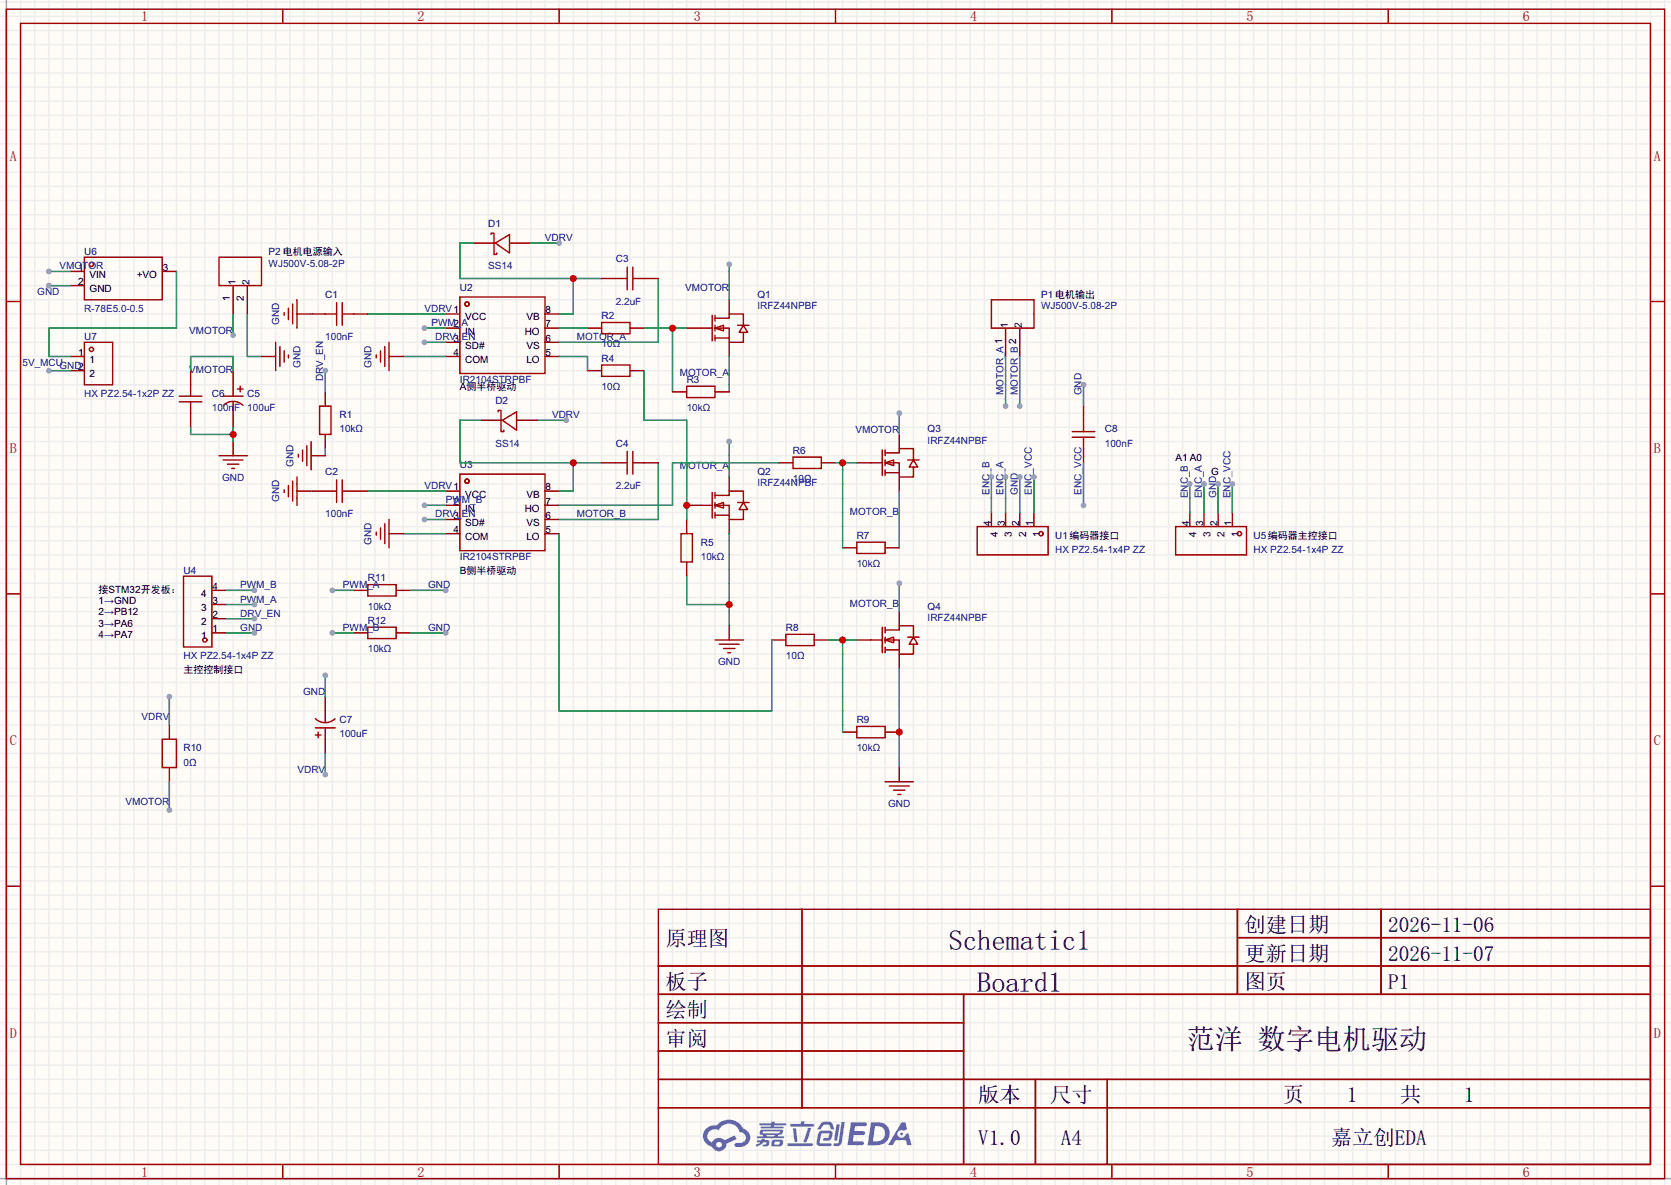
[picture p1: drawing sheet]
<svg xmlns="http://www.w3.org/2000/svg" width="299mm" height="212mm" viewBox="0 0 299 212" stroke-linecap="round" stroke-linejoin="round" font-family="sans-serif">
<path d="M0 0h299.5v212.3h-299.5z" fill="#fffcf7"/>
<g fill="none" stroke="#ededed" stroke-width=".25">
<path d="M0 .4h299.5M0 2.9h299.5M0 5.5h299.5M0 8h299.5M0 10.5h299.5M0 13.1h299.5M0 15.6h299.5M0 18.2h299.5M1.1 0v212.3M3.7 0v212.3M6.2 0v212.3M8.8 0v212.3"/>
<path d="M11.3 0v212.3M13.8 0v212.3M16.4 0v212.3M18.9 0v212.3M21.5 0v212.3M24 0v212.3M26.5 0v212.3M29.1 0v212.3M31.6 0v212.3M34.2 0v212.3M36.7 0v212.3M39.2 0v212.3"/>
<path d="M41.8 0v212.3M44.3 0v212.3M46.9 0v212.3M49.4 0v212.3M51.9 0v212.3M54.5 0v212.3M57 0v212.3M59.6 0v212.3M62.1 0v212.3M64.6 0v212.3M67.2 0v212.3M69.7 0v212.3"/>
<path d="M72.3 0v212.3M74.8 0v212.3M77.3 0v212.3M79.9 0v212.3M82.4 0v212.3M85 0v212.3M87.5 0v212.3M90 0v212.3M92.6 0v212.3M95.1 0v212.3M97.7 0v212.3M100.2 0v212.3"/>
<path d="M102.7 0v212.3M105.3 0v212.3M107.8 0v212.3M110.4 0v212.3M112.9 0v212.3M115.4 0v212.3M118 0v212.3M120.5 0v212.3M123.1 0v212.3M125.6 0v212.3M128.1 0v212.3M130.7 0v212.3"/>
<path d="M133.2 0v212.3M135.8 0v212.3M138.3 0v212.3M140.8 0v212.3M143.4 0v212.3M145.9 0v212.3M148.5 0v212.3M151 0v212.3M153.5 0v212.3M156.1 0v212.3M158.6 0v212.3M161.2 0v212.3"/>
<path d="M163.7 0v212.3M166.2 0v212.3M168.8 0v212.3M171.3 0v212.3M173.9 0v212.3M176.4 0v212.3M178.9 0v212.3M181.5 0v212.3M184 0v212.3M186.6 0v212.3M189.1 0v212.3M191.6 0v212.3"/>
<path d="M194.2 0v212.3M196.7 0v212.3M199.3 0v212.3M201.8 0v212.3M204.3 0v212.3M206.9 0v212.3M209.4 0v212.3M212 0v212.3M214.5 0v212.3M217 0v212.3M219.6 0v212.3M222.1 0v212.3"/>
<path d="M224.7 0v212.3M227.2 0v212.3M229.7 0v212.3M232.3 0v212.3M234.8 0v212.3M237.4 0v212.3M239.9 0v212.3M242.4 0v212.3M245 0v212.3M247.5 0v212.3M250.1 0v212.3M252.6 0v212.3"/>
<path d="M255.1 0v212.3M257.7 0v212.3M260.2 0v212.3M262.8 0v212.3M265.3 0v212.3M267.8 0v212.3M270.4 0v212.3M272.9 0v212.3M275.5 0v212.3M278 0v212.3M280.5 0v212.3M283.1 0v212.3"/>
<path d="M285.6 0v212.3M288.2 0v212.3M290.7 0v212.3M293.2 0v212.3M295.8 0v212.3M298.3 0v212.3M0 20.7h299.5M0 23.2h299.5M0 25.8h299.5M0 28.3h299.5M0 30.9h299.5M0 33.4h299.5"/>
<path d="M0 35.9h299.5M0 38.5h299.5M0 41h299.5M0 43.6h299.5M0 46.1h299.5M0 48.6h299.5M0 51.2h299.5M0 53.7h299.5M0 56.3h299.5M0 58.8h299.5M0 61.3h299.5M0 63.9h299.5"/>
<path d="M0 66.4h299.5M0 69h299.5M0 71.5h299.5M0 74h299.5M0 76.6h299.5M0 79.1h299.5M0 81.7h299.5M0 84.2h299.5M0 86.7h299.5M0 89.3h299.5M0 91.8h299.5M0 94.4h299.5"/>
<path d="M0 96.9h299.5M0 99.4h299.5M0 102h299.5M0 104.5h299.5M0 107.1h299.5M0 109.6h299.5M0 112.1h299.5M0 114.7h299.5M0 117.2h299.5M0 119.8h299.5M0 122.3h299.5M0 124.8h299.5"/>
<path d="M0 127.4h299.5M0 129.9h299.5M0 132.5h299.5M0 135h299.5M0 137.5h299.5M0 140.1h299.5M0 142.6h299.5M0 145.2h299.5M0 147.7h299.5M0 150.2h299.5M0 152.8h299.5M0 155.3h299.5"/>
<path d="M0 157.9h299.5M0 160.4h299.5M0 162.9h299.5M0 165.5h299.5M0 168h299.5M0 170.6h299.5M0 173.1h299.5M0 175.6h299.5M0 178.2h299.5M0 180.7h299.5M0 183.3h299.5M0 185.8h299.5"/>
<path d="M0 188.3h299.5M0 190.9h299.5M0 193.4h299.5M0 196h299.5M0 198.5h299.5M0 201h299.5M0 203.6h299.5M0 206.1h299.5M0 208.7h299.5M0 211.2h299.5"/>
</g>
<path d="M1.1 0v212.3M0 211.2h299.5" fill="none" stroke="#999" stroke-width=".25"/>
<g fill="none" stroke="#a10000" stroke-width=".25">
<path d="M1.1 1.6h297.2v209.6h-297.2zM3.7 4.2h292.1v204.5h-292.1zM50.7 1.6v2.6M100.2 1.6v2.6M149.7 1.6v2.6M199.3 1.6v2.6M248.8 1.6v2.6M1.1 54h2.6M295.8 54h2.5M1.1 106.4h2.6M295.8 106.4h2.5M1.1 158.8h2.6"/>
<path d="M295.8 158.8h2.5M118 162.9h177.8v45.8h-177.8zM118 173.1h177.8M118 178.2h177.8M143.7 162.9v35.6M172.7 178.2v30.5M221.8 162.9v15.3M221.8 168h74M247.5 162.9v15.3M118 183.3h54.7M118 193.4h177.8M118 188.3h54.7"/>
<path d="M118 198.5h177.8M185.6 193.4v15.3M198.4 193.4v15.3M50.7 208.7v2.5M100.2 208.7v2.5M149.7 208.7v2.5M199.3 208.7v2.5M248.8 208.7v2.5"/>
</g>
<g fill="#5487ff">
<path d="M152.5 201.1h1.6a1.34 1.34 0 0 1 1.2 .1 .37 .37 0 0 1-.3 .6h-1.7l-.2 .9h1.6a.37 .37 0 0 1 .4 .4 .37 .37 0 0 1-.4 .3h-1.7l-.2 1.1h.8a1.26 1.26 0 0 1 1.2 .2 .36 .36 0 0 1-.3 .5h-2.6z"/>
<path d="M161.5 201.1h.8l.3 1.2-.6 .3a.72 .72 0 0 0-1.1 .2 .72 .72 0 0 0 .3 1.1 .72 .72 0 0 0 1-.4l.1-.2 .5-.3 .6 2.2h-.8l-.3-.9h-1.8l-.5 .9h-.9z"/>
<path d="M149.9 201.5h.6l-.4 2.7a.31 .31 0 0 1-.3 .2 .31 .31 0 0 1-.3-.2z"/>
<path d="M150.8 201h.6l-.5 3.7a.97 .97 0 0 1-1.5 .5l.1-.3 .6-.1 .2-.1z"/>
<path d="M147.1 201.3l.5-.3h1.3l.3 .5 .3 .8-.1 .1h-.5l-.3-.8-.8-.1-.2 .1-.6 .8h-.5v-.2z"/>
<path d="M146.8 202.9l.4-.3h1.5a.69 .69 0 0 1 .5 .4 .69 .69 0 0 1-.1 .7 .74 .74 0 0 1-.8 .7h-.6a.27 .27 0 0 1-.2-.3 .27 .27 0 0 1 .3-.2h.6l.2-.8-1.4 .1-.3 1.6h1.9a.28 .28 0 0 1 .2 .3 .28 .28 0 0 1-.3 .3h-1.9l-.4-.3-.1-.4z"/>
<path d="M141.1 204.8h4.3a.28 .28 0 0 1 .3 .3 .28 .28 0 0 1-.3 .3h-4.2l-.1-.1z"/>
<path d="M144.8 202.1h.6l-.8 2.5a.3 .3 0 0 1-.4 .1 .3 .3 0 0 1-.2-.2z"/>
<path d="M142.1 202.2h.6l.2 2.2-.2 .3-.4-.2z"/>
<path d="M141.7 201.4h1.8l.2-.5h.5l-.1 .5h1.5a.27 .27 0 0 1 .3 .3 .27 .27 0 0 1-.3 .2h-3.8l-.2-.1z"/>
<path d="M135.7 204.3h.8v-.2h.6l-.1 .2h.8a.7 .7 0 0 1-.5 1.1h-.6v-.3l.6-.1v-.3h-.4a2.13 2.13 0 0 1-1.3 .8l-.2-.4 .8-.4h-.6z"/>
<path d="M136.1 201.2h2.1l.1-.2h.6l-.1 .2h1.9l.2 .3-.2 .2h-1.9l-.1 .2h1.6l.2 .2-.2 .1h-3.9l-.1-.3h1.8v-.2h-1.9l-.1-.2z"/>
<path d="M156.1 201.1l-.6 4.1h1.4a2.14 2.14 0 0 0 2.6-2.1 2.14 2.14 0 0 0-2.7-2zM156.8 201.8a1.37 1.37 0 0 1 1.8 1.2 1.37 1.37 0 0 1-1.5 1.5h-.7z"/>
<path d="M136.3 202.6a.47 .47 0 0 0-.2 .6 .47 .47 0 0 0 .6 .2l.1 .2h-1.1l-.1 .3 4.7 .1 .2-.2-.1-.2h-1l.1-.2a.6 .6 0 0 0 .7-.2 .6 .6 0 0 0 0-.8h-3.5zM136.8 202.8l2.8-.1 .1 .1-.1 .3h-2.8zM137.4 203.4h1.4l-.1 .2h-1.2z"/>
<path d="M138.4 204.4a.9 .9 0 0 0-.1 1 2.48 2.48 0 0 0 1.9-.1 .84 .84 0 0 0 0-1l-1.4-.1zM138.9 204.6h.7h.1v.3l-.2 .2h-.7z"/>
<path d="M126.6 202.2a1.91 1.91 0 0 0-.5 2 1.91 1.91 0 0 0 1.5 1.3 1.35 1.35 0 0 0 1.5 .8 1.35 1.35 0 0 0 1.1-1.3l1.9-.9-.4-.6-1.8 .8a1.41 1.41 0 0 0-2.3 .4 1.25 1.25 0 0 1-.6-1.8 1.25 1.25 0 0 1 1.8-.3 1.97 1.97 0 0 1 2-1.2 1.97 1.97 0 0 1 1.8 1.5 .96 .96 0 0 1 1 .9 .96 .96 0 0 1-.9 1h-.6a.39 .39 0 0 0-.5 .3 .39 .39 0 0 0 .4 .5 1.87 1.87 0 0 0 1.9-.6 1.87 1.87 0 0 0 .4-2l-.7-.6-.4-.2a2.86 2.86 0 0 0-4.8-.6h-.3a2.27 2.27 0 0 0-1.5 .6zM128.4 205.1a.5 .5 0 0 1 1 0 .5 .5 0 0 1-1 0z"/>
<circle cx="161.6" cy="203.2" r=".27"/>
</g>
<g fill="none" stroke="#a10000" stroke-width=".25">
<path d="M39.2 46.1h7.7v5.1h-7.7zM177.7 53.7h7.6v5.1h-7.6zM175.1 94.4h12.7v5h-12.7zM210.7 94.4h12.7v5h-12.7zM32.9 103.2h5.1v12.7h-5.1z"/>
<circle cx="186.6" cy="95.6" r=".38"/>
<circle cx="222.1" cy="95.6" r=".38"/>
<circle cx="36.7" cy="114.7" r=".38"/>
</g>
<g fill="none" stroke="#870000" stroke-width=".25">
<path d="M41.8 51.2v5.1M44.3 51.2v5.1M180.2 58.8v5.1M182.8 58.8v5.1M177.7 91.8v2.6M180.2 91.8v2.6M182.8 91.8v2.6M185.3 91.8v2.6M213.2 91.8v2.6M215.8 91.8v2.6M218.3 91.8v2.6M220.9 91.8v2.6"/>
<path d="M38 113.4h2.5M38 110.9h2.5M38 108.3h2.5M38 105.8h2.5"/>
</g>
<path d="M185.3 85.5v6.3" fill="none" stroke="#008700" stroke-width=".25"/>
<circle cx="185.3" cy="85.5" r=".51" fill="#999"/>
<path d="M182.8 85.5v6.3" fill="none" stroke="#008700" stroke-width=".25"/>
<circle cx="182.8" cy="85.5" r=".51" fill="#999"/>
<path d="M180.2 85.5v6.3" fill="none" stroke="#008700" stroke-width=".25"/>
<circle cx="180.2" cy="85.5" r=".51" fill="#999"/>
<path d="M177.7 85.5v6.3" fill="none" stroke="#008700" stroke-width=".25"/>
<circle cx="177.7" cy="85.5" r=".51" fill="#999"/>
<path d="M180.2 63.9v8.9" fill="none" stroke="#008700" stroke-width=".25"/>
<circle cx="180.2" cy="72.8" r=".51" fill="#999"/>
<path d="M182.8 63.9v8.9" fill="none" stroke="#008700" stroke-width=".25"/>
<circle cx="182.8" cy="72.8" r=".51" fill="#999"/>
<g fill="none" stroke="#a10000" stroke-width=".25">
<path d="M50.9 56v.5M51.7 55.2v2.1M52.5 54.5v3.5M53.2 53.7v5.1M58.3 56.3h2M60.3 54.2v4.1M61.3 56.3h2.1M61.3 54.2v4.1M82.4 53.2h15.3v13.7h-15.3zM32.1 72h4.1M32.1 71h4.1M34.2 69v2"/>
<path d="M34.2 72v2M67.4 63.6v.5M68.2 62.9v2M69 62.1v3.6M69.7 61.3v5.1M192.2 78.4h4M192.2 77.3h4M194.2 75.3v2M194.2 78.4v2M50.9 87.8v.5M51.7 87v2M52.5 86.2v3.6"/>
<path d="M53.2 85.5v5M58.3 88h2M60.3 86v4M61.3 86v4M61.3 88h2.1M67.4 95.4v.5M68.2 94.6v2M69 93.8v3.6M69.7 93.1v5.1M82.4 85h15.3v13.7h-15.3z"/>
<circle cx="83.7" cy="54.5" r=".38"/>
<circle cx="83.7" cy="86.2" r=".38"/>
</g>
<g fill="none" stroke="#870000" stroke-width=".25">
<path d="M53.2 56.3h5.1M63.4 56.3h2.5M79.9 56.3h2.5M79.9 58.8h2.5M97.7 56.3h2.5M97.7 58.8h2.5M34.2 66.4v2.6M34.2 74v2.6M69.7 63.9h2.6M79.9 61.3h2.5M79.9 63.9h2.5M97.7 61.3h2.5"/>
<path d="M97.7 63.9h2.5M194.2 72.8v2.5M53.2 88h5.1M63.4 88h2.5M69.7 95.6h2.6M79.9 88h2.5M79.9 90.5h2.5M79.9 93.1h2.5M79.9 95.6h2.5M97.7 88h2.5M97.7 90.5h2.5M97.7 93.1h2.5"/>
<path d="M97.7 95.6h2.5M194.2 80.4v2.5"/>
</g>
<path d="M55.8 56.3h.1M65.9 56.3h14M76.1 58.8h3.8M118 49.9v11.4h-17.8M72.3 63.9h7.6M55.8 88h.1M65.9 88h14M72.3 95.6h7.6M118 82.9v10.2h-17.8" fill="none" stroke="#008700" stroke-width=".25"/>
<circle cx="76.1" cy="58.8" r=".51" fill="#999"/>
<path d="M76.1 90.5h3.8" fill="none" stroke="#008700" stroke-width=".25"/>
<circle cx="76.1" cy="90.5" r=".51" fill="#999"/>
<path d="M76.1 61.3h3.8" fill="none" stroke="#008700" stroke-width=".25"/>
<circle cx="76.1" cy="61.3" r=".51" fill="#999"/>
<path d="M76.1 93.1h3.8" fill="none" stroke="#008700" stroke-width=".25"/>
<circle cx="76.1" cy="93.1" r=".51" fill="#999"/>
<path d="M58.3 70.2v2.6M58.3 77.8v2.6M123.1 93.1v2.5M151 98.2h2.5M158.6 98.2h2.6M63.4 105.8h2.5M63.4 113.4h2.5M71 105.8h2.5M71 113.4h2.5M123.1 100.7v2.5M151 131.2h2.5M158.6 131.2h2.6" fill="none" stroke="#870000" stroke-width=".25"/>
<path d="M57.3 72.8h2v5h-2zM122 95.6h2.1v5.1h-2.1zM153.5 97.2h5.1v2h-5.1zM65.9 104.8h5.1v2h-5.1zM65.9 112.4h5.1v2h-5.1zM153.5 130.2h5.1v2h-5.1z" fill="none" stroke="#a10000" stroke-width=".25"/>
<path d="M58.3 66.4v3.8" fill="none" stroke="#008700" stroke-width=".25"/>
<circle cx="58.3" cy="66.4" r=".51" fill="#999"/>
<path d="M95.1 43.6h5.1M58.3 80.4v1.3" fill="none" stroke="#008700" stroke-width=".25"/>
<path d="M85 43.6h3.8M91.3 43.6h3.8M86.2 75.3h3.8M92.6 75.3h3.8M55.8 81.7h2.5" fill="none" stroke="#870000" stroke-width=".25"/>
<path d="M88 42v-.2h.5v3.8h.5v-.3M88.8 43.6l2.5-1.6v3.3zM55 79.9v3.5M55.8 79.1v5.1M89.3 73.8v-.3h.5v3.8h.5v-.2M90 75.3l2.6-1.5v3.3zM53.5 81.4v.5M54.2 80.6v2.1" fill="none" stroke="#a10000" stroke-width=".25"/>
<circle cx="100.2" cy="43.6" r=".51" fill="#999"/>
<path d="M85 43.6h-2.6v6.3h25.4M102.7 49.9v6.4h-2.5" fill="none" stroke="#008700" stroke-width=".25"/>
<circle cx="102.7" cy="49.9" r=".63" fill="#c00"/>
<path d="M96.4 75.3h5.1" fill="none" stroke="#008700" stroke-width=".25"/>
<circle cx="101.5" cy="75.3" r=".51" fill="#999"/>
<path d="M86.2 75.3h-3.8v7.6h25.4M102.7 82.9v5.1h-2.5" fill="none" stroke="#008700" stroke-width=".25"/>
<circle cx="102.7" cy="82.9" r=".63" fill="#c00"/>
<g fill="none" stroke="#a10000" stroke-width=".25">
<path d="M107.8 57.8h5.1v2h-5.1zM125.6 58.8h2M127.6 56.5v4.6M128.1 58.8l1.6-.5v1zM128.1 57h2.6v-.7h2.5v2M128.1 58.8h2.6v2.5h2.5v-1.7M128.1 56.5v1M128.1 58.3v1M132.2 58.3h2M133.2 58.3l.8 1.3h-1.5zM107.8 65.4h5.1v2h-5.1zM128.1 60.6h2.6"/>
<path d="M128.1 60.1v1M125.6 90.5h2M127.6 88.3v4.5M128.1 90.5l1.6-.5v1.1zM128.1 88.8h2.6v-.8h2.5v2M128.1 90.5h2.6v2.6h2.5v-1.8M128.1 88.3v1M128.1 90v1.1M128.1 91.8v1M128.1 92.3h2.6M132.2 90h2M133.2 90l.8 1.3h-1.5z"/>
<path d="M142.1 81.9h5.1v2h-5.1zM156.1 82.9h2M158.1 80.6v4.6M158.6 82.9l1.5-.5v1zM158.6 81.1h2.6v-.7h2.5v2M158.6 82.9h2.6v2.6h2.5v-1.8M158.6 80.6v1.1M158.6 82.4v1M158.6 84.2v1M158.6 84.7h2.6M162.7 82.4h2M163.7 82.4l.8 1.3h-1.6z"/>
<path d="M140.8 113.7h5.1v2h-5.1zM156.1 114.7h2M158.1 112.4v4.6M158.6 114.7l1.5-.5v1zM158.6 112.9h2.6v-.8h2.5v2.1M158.6 114.7h2.6v2.5h2.5v-1.8M158.6 116.5h2.6M158.6 112.4v1M158.6 114.2v1M158.6 115.9v1.1M162.7 114.2h2M163.7 114.2l.8 1.2h-1.6z"/>
</g>
<g fill="none" stroke="#870000" stroke-width=".25">
<path d="M105.3 58.8h2.5M112.9 58.8h2.5M123.1 58.8h2.5M130.7 53.7v2.6M105.3 66.4h2.5M112.9 66.4h2.5M130.7 61.3v2.6M161.2 77.8v2.6M123.1 90.5h2.5M130.7 85.5v2.5M130.7 93.1v2.5M139.6 82.9h2.5"/>
<path d="M147.2 82.9h2.5M153.5 82.9h2.6M161.2 85.5v2.5M138.3 114.7h2.5M145.9 114.7h2.6M153.5 114.7h2.6M161.2 109.6v2.5M161.2 117.2v2.6"/>
</g>
<path d="M100.2 58.8h5.1M115.4 58.8h7.7M120.5 58.8v11.4M130.7 63.9v6.3" fill="none" stroke="#008700" stroke-width=".25"/>
<circle cx="120.5" cy="58.8" r=".63" fill="#c00"/>
<path d="M120.5 70.2h2.6M128.1 70.2h2.6" fill="none" stroke="#870000" stroke-width=".25"/>
<path d="M123.1 69.2h5v2h-5z" fill="none" stroke="#a10000" stroke-width=".25"/>
<path d="M130.7 47.4v6.3" fill="none" stroke="#008700" stroke-width=".25"/>
<circle cx="130.7" cy="47.4" r=".51" fill="#999"/>
<path d="M130.7 79.1v6.4" fill="none" stroke="#008700" stroke-width=".25"/>
<circle cx="130.7" cy="79.1" r=".51" fill="#999"/>
<path d="M130.7 95.6v16.5M123.1 103.2v5.1h7.6" fill="none" stroke="#008700" stroke-width=".25"/>
<circle cx="130.7" cy="108.3" r=".63" fill="#c00"/>
<path d="M130.7 112.1v2.6" fill="none" stroke="#870000" stroke-width=".25"/>
<path d="M128.1 114.7h5.1M128.9 115.4h3.6M129.7 116.2h2M130.4 117h.5" fill="none" stroke="#a10000" stroke-width=".25"/>
<path d="M100.2 63.9h5.1v2.5M115.4 66.4v8.9h7.7v17.8" fill="none" stroke="#008700" stroke-width=".25"/>
<circle cx="123.1" cy="90.5" r=".63" fill="#c00"/>
<path d="M161.2 74v3.8" fill="none" stroke="#008700" stroke-width=".25"/>
<circle cx="161.2" cy="74" r=".51" fill="#999"/>
<path d="M149.7 82.9h3.8M151 82.9v15.3M161.2 88v10.2" fill="none" stroke="#008700" stroke-width=".25"/>
<circle cx="151" cy="82.9" r=".63" fill="#c00"/>
<path d="M139.6 82.9h-19.1v7.6h-20.3M161.2 104.5v5.1" fill="none" stroke="#008700" stroke-width=".25"/>
<circle cx="161.2" cy="104.5" r=".51" fill="#999"/>
<path d="M161.2 119.8v17.7" fill="none" stroke="#008700" stroke-width=".25"/>
<circle cx="161.2" cy="131.2" r=".63" fill="#c00"/>
<path d="M161.2 137.5v2.6" fill="none" stroke="#870000" stroke-width=".25"/>
<path d="M158.6 140.1h5.1M159.4 140.8h3.5M160.1 141.6h2.1M160.9 142.4h.5" fill="none" stroke="#a10000" stroke-width=".25"/>
<path d="M100.2 95.6v31.8h38.1v-12.7M148.5 114.7h5M151 114.7v16.5" fill="none" stroke="#008700" stroke-width=".25"/>
<circle cx="151" cy="114.7" r=".63" fill="#c00"/>
<path d="M41.8 56.3v3.8" fill="none" stroke="#008700" stroke-width=".25"/>
<circle cx="41.8" cy="60.1" r=".51" fill="#999"/>
<path d="M44.3 56.3v7.6h2.6M34.2 66.4v-2.5h7.6v2.5M34.2 76.6v1.2h7.6M41.8 76.6v2.5" fill="none" stroke="#008700" stroke-width=".25"/>
<path d="M41.8 66.4v2.6M41.8 74v2.6M41.8 79.1v2.6M46.9 63.9h2.5M58.3 124.8v2.6M58.3 132.5v2.5" fill="none" stroke="#870000" stroke-width=".25"/>
<g fill="none" stroke="#a10000" stroke-width=".25">
<path d="M40 71h3.6M40 72.6a2.54 2.54 0 0 1 3.6 0M41.8 69v2M41.8 72v2M42.5 69.7h1.1M43.1 69.2v1M49.4 61.3v5.1M50.2 62.1v3.6M50.9 62.9v2M51.7 63.6v.5M39.2 81.7h5.1M40 82.4h3.6"/>
<path d="M40.8 83.2h2M41.5 83.9h.5M56.5 128.8a2.54 2.54 0 0 0 3.5 0M56.5 130.4h3.6M56.5 131.7h1M57 131.2v1M58.3 127.4v2M58.3 130.4v2.1"/>
</g>
<circle cx="41.8" cy="77.8" r=".63" fill="#c00"/>
<path d="M40.5 105.8h5.1" fill="none" stroke="#008700" stroke-width=".25"/>
<circle cx="45.6" cy="105.8" r=".51" fill="#999"/>
<path d="M40.5 108.3h5.1" fill="none" stroke="#008700" stroke-width=".25"/>
<circle cx="45.6" cy="108.3" r=".51" fill="#999"/>
<path d="M40.5 110.9h5.1" fill="none" stroke="#008700" stroke-width=".25"/>
<circle cx="45.6" cy="110.9" r=".51" fill="#999"/>
<path d="M40.5 113.4h5.1" fill="none" stroke="#008700" stroke-width=".25"/>
<circle cx="45.6" cy="113.4" r=".51" fill="#999"/>
<path d="M218.3 86.7v5.1" fill="none" stroke="#008700" stroke-width=".25"/>
<circle cx="218.3" cy="86.7" r=".51" fill="#999"/>
<path d="M220.9 86.7v5.1" fill="none" stroke="#008700" stroke-width=".25"/>
<circle cx="220.9" cy="86.7" r=".51" fill="#999"/>
<path d="M215.8 86.7v5.1" fill="none" stroke="#008700" stroke-width=".25"/>
<circle cx="215.8" cy="86.7" r=".51" fill="#999"/>
<path d="M213.2 86.7v5.1" fill="none" stroke="#008700" stroke-width=".25"/>
<circle cx="213.2" cy="86.7" r=".51" fill="#999"/>
<path d="M194.2 82.9v7.6" fill="none" stroke="#008700" stroke-width=".25"/>
<circle cx="194.2" cy="90.5" r=".51" fill="#999"/>
<path d="M194.2 69v3.8" fill="none" stroke="#008700" stroke-width=".25"/>
<circle cx="194.2" cy="69" r=".51" fill="#999"/>
<path d="M29.1 132.5h2.5v5h-2.5z" fill="none" stroke="#a10000" stroke-width=".25"/>
<path d="M30.4 129.9v2.6M30.4 137.5v2.6" fill="none" stroke="#870000" stroke-width=".25"/>
<path d="M30.4 124.8v5.1" fill="none" stroke="#008700" stroke-width=".25"/>
<circle cx="30.4" cy="124.8" r=".51" fill="#999"/>
<path d="M30.4 140.1v5.1" fill="none" stroke="#008700" stroke-width=".25"/>
<circle cx="30.4" cy="145.2" r=".51" fill="#999"/>
<path d="M58.3 135v3.8" fill="none" stroke="#008700" stroke-width=".25"/>
<circle cx="58.3" cy="138.8" r=".51" fill="#999"/>
<path d="M58.3 121v3.8" fill="none" stroke="#008700" stroke-width=".25"/>
<circle cx="58.3" cy="121" r=".51" fill="#999"/>
<path d="M59.6 105.8h3.8" fill="none" stroke="#008700" stroke-width=".25"/>
<circle cx="59.6" cy="105.8" r=".51" fill="#999"/>
<path d="M59.6 113.4h3.8" fill="none" stroke="#008700" stroke-width=".25"/>
<circle cx="59.6" cy="113.4" r=".51" fill="#999"/>
<path d="M73.5 105.8h6.4" fill="none" stroke="#008700" stroke-width=".25"/>
<circle cx="79.9" cy="105.8" r=".51" fill="#999"/>
<path d="M73.5 113.4h6.4" fill="none" stroke="#008700" stroke-width=".25"/>
<circle cx="79.9" cy="113.4" r=".51" fill="#999"/>
<path d="M12.6 48.6h2.5M12.6 51.2h2.5M29.1 48.6h2.5" fill="none" stroke="#870000" stroke-width=".25"/>
<g fill="none" stroke="#a10000" stroke-width=".25">
<path d="M15.1 46.1h14v7.6h-14z"/>
<circle cx="16.4" cy="47.4" r=".38"/>
</g>
<path d="M8.8 51.2h3.8" fill="none" stroke="#008700" stroke-width=".25"/>
<circle cx="8.8" cy="51.2" r=".51" fill="#999"/>
<g fill="none" stroke="#a10000" stroke-width=".25">
<path d="M15.1 61.3h5.1v7.7h-5.1z"/>
<circle cx="16.4" cy="62.6" r=".38"/>
</g>
<path d="M12.6 63.9h2.5M12.6 66.4h2.5" fill="none" stroke="#870000" stroke-width=".25"/>
<path d="M8.8 48.6h3.8M31.6 48.6v10.2h-22.8v5.1h3.8" fill="none" stroke="#008700" stroke-width=".25"/>
<circle cx="8.8" cy="48.6" r=".51" fill="#999"/>
<path d="M8.8 66.4h3.8" fill="none" stroke="#008700" stroke-width=".25"/>
<circle cx="8.8" cy="66.4" r=".51" fill="#999"/>
<path d="M110.4 49.9h2M112.4 47.9v4M113.4 47.9v4M113.4 49.9h2M110.4 82.9h2M112.4 80.9v4.1M113.4 82.9h2M113.4 80.9v4.1" fill="none" stroke="#a10000" stroke-width=".25"/>
<path d="M107.8 49.9h2.6M115.4 49.9h2.6M107.8 82.9h2.6M115.4 82.9h2.6" fill="none" stroke="#870000" stroke-width=".25"/>
<g font-size="5.1">
<text x="170" y="170.2">Schematic1</text>
<text x="175.1" y="177.8">Board1</text>
<text x="212.6" y="188">范洋 数字电机驱动</text>
</g>
<g font-size="3.8">
<text x="223" y="167">创建日期</text>
<text x="248.8" y="167">2026-11-06</text>
<text x="119.3" y="169.6">原理图</text>
<text x="223" y="172.1">更新日期</text>
<text x="248.8" y="172.1">2026-11-07</text>
<text x="119.3" y="177.2">板子</text>
<text x="223" y="177.2">图页</text>
<text x="248.8" y="177.2">P1</text>
<text x="119.3" y="182.3">绘制</text>
<text x="119.3" y="187.4">审阅</text>
<text x="175.3" y="197.5">版本</text>
<text x="188.2" y="197.5">尺寸</text>
<text x="230" y="197.5">页</text>
<text x="241.4" y="197.5">1</text>
<text x="250.9" y="197.5">共</text>
<text x="262.4" y="197.5">1</text>
<text x="175.3" y="205.1">V1.0</text>
<text x="190.1" y="205.1">A4</text>
<text x="238.5" y="205.1">嘉立创EDA</text>
</g>
<g font-size="2.5" fill="#a00000">
<text x="25.3" y="3.8">1</text>
<text x="74.8" y="3.8">2</text>
<text x="124.3" y="3.8">3</text>
<text x="173.9" y="3.8">4</text>
<text x="223.4" y="3.8">5</text>
<text x="272.9" y="3.8">6</text>
<text x="1.8" y="28.8">A</text>
<text x="296.4" y="28.8">A</text>
<text x="1.8" y="81.2">B</text>
<text x="296.4" y="81.2">B</text>
<text x="1.8" y="133.5">C</text>
<text x="296.4" y="133.5">C</text>
<text x="1.8" y="185.9">D</text>
<text x="296.4" y="185.9">D</text>
<text x="25.3" y="210.9">1</text>
<text x="74.8" y="210.9">2</text>
<text x="124.3" y="210.9">3</text>
<text x="173.9" y="210.9">4</text>
<text x="223.4" y="210.9">5</text>
<text x="272.9" y="210.9">6</text>
</g>
<g font-size="1.8" fill="#000080">
<text x="87.5" y="40.7">D1</text>
<text x="15.1" y="45.7">U6</text>
<text x="48.1" y="45.7">P2 电机电源输入</text>
<text x="110.4" y="47">C3</text>
<text x="58.3" y="53.4">C1</text>
<text x="82.4" y="52.1">U2</text>
<text x="135.8" y="53.4">Q1</text>
<text x="186.6" y="53.4">P1</text>
<text x="107.8" y="57.2">R2</text>
<text x="15.1" y="61">U7</text>
<text x="107.8" y="64.8">R4</text>
<text x="38" y="71.1">C6</text>
<text x="44.3" y="71.1">C5</text>
<text x="123.1" y="68.6">R3</text>
<text x="60.8" y="74.9">R1</text>
<text x="88.8" y="72.4">D2</text>
<text x="166.2" y="77.5">Q3</text>
<text x="198" y="77.5">C8</text>
<text x="82.4" y="83.8">U3</text>
<text x="110.4" y="80">C4</text>
<text x="142.1" y="81.3">R6</text>
<text x="58.3" y="85.1">C2</text>
<text x="135.8" y="85.1">Q2</text>
<text x="125.6" y="97.8">R5</text>
<text x="153.5" y="96.5">R7</text>
<text x="189.1" y="96.5">U1</text>
<text x="224.7" y="96.5">U5</text>
<text x="32.9" y="102.9">U4</text>
<text x="65.9" y="104.2">R11</text>
<text x="65.9" y="111.8">R12</text>
<text x="140.8" y="113">R8</text>
<text x="166.2" y="109.2">Q4</text>
<text x="60.8" y="129.6">C7</text>
<text x="153.5" y="129.6">R9</text>
<text x="32.9" y="134.6">R10</text>
</g>
<g font-size="1.8" fill="#00f">
<text x="48.1" y="47.8">WJ500V-5.08-2P</text>
<text x="97.7" y="43.2">VDRV</text>
<text x="6.7" y="52.8">GND</text>
<text x="10.7" y="48.3">VMOTOR</text>
<text x="87.5" y="48.3">SS14</text>
<text x="122.8" y="52.2">VMOTOR</text>
<text x="15.1" y="55.9">R-78E5.0-0.5</text>
<text x="33.9" y="59.8">VMOTOR</text>
<text x="50.1" y="58.3" transform="rotate(-90 50.1 58.3)">GND</text>
<text x="76.1" y="55.9">VDRV1</text>
<text x="77.3" y="58.4">PWM_A</text>
<text x="110.4" y="54.6">2.2uF</text>
<text x="135.8" y="55.4">IRFZ44NPBF</text>
<text x="186.6" y="55.4">WJ500V-5.08-2P</text>
<text x="4" y="65.5">5V_MCU</text>
<text x="53.9" y="65.9" transform="rotate(-90 53.9 65.9)">GND</text>
<text x="58.3" y="61">100nF</text>
<text x="66.6" y="65.9" transform="rotate(-90 66.6 65.9)">GND</text>
<text x="78" y="61">DRV_EN</text>
<text x="103.4" y="61">MOTOR_A</text>
<text x="107.8" y="62.2">10Ω</text>
<text x="10.7" y="66.1">GND2</text>
<text x="15.1" y="71.1">HX PZ2.54-1x2P ZZ</text>
<text x="33.9" y="66.8">VMOTOR</text>
<text x="57.9" y="68.3" transform="rotate(-90 57.9 68.3)">DRV_EN</text>
<text x="82.4" y="68.6">IR2104STRPBF</text>
<text x="107.8" y="69.9">10Ω</text>
<text x="121.8" y="67.5">MOTOR_A</text>
<text x="179.9" y="70.9" transform="rotate(-90 179.9 70.9)">MOTOR_A 1</text>
<text x="182.4" y="70.9" transform="rotate(-90 182.4 70.9)">MOTOR_B 2</text>
<text x="193.8" y="70.9" transform="rotate(-90 193.8 70.9)">GND</text>
<text x="38" y="73.7">100nF</text>
<text x="44.3" y="73.7">100uF</text>
<text x="60.8" y="77.5">10kΩ</text>
<text x="98.9" y="74.9">VDRV</text>
<text x="123.1" y="73.7">10kΩ</text>
<text x="153.3" y="77.6">VMOTOR</text>
<text x="52.6" y="83.7" transform="rotate(-90 52.6 83.7)">GND</text>
<text x="88.8" y="80">SS14</text>
<text x="121.8" y="84">MOTOR_A</text>
<text x="166.2" y="79.5">IRFZ44NPBF</text>
<text x="198" y="80">100nF</text>
<text x="39.8" y="86.1">GND</text>
<text x="76.1" y="87.6">VDRV1</text>
<text x="110.4" y="87.6">2.2uF</text>
<text x="135.8" y="87.1">IRFZ44NPBF</text>
<text x="142.1" y="86.4">10Ω</text>
<text x="177.3" y="88.6" transform="rotate(-90 177.3 88.6)">ENC_B</text>
<text x="179.9" y="88.6" transform="rotate(-90 179.9 88.6)">ENC_A</text>
<text x="182.4" y="88.6" transform="rotate(-90 182.4 88.6)">GND</text>
<text x="184.9" y="88.6" transform="rotate(-90 184.9 88.6)">ENC_VCC</text>
<text x="193.8" y="88.6" transform="rotate(-90 193.8 88.6)">ENC_VCC</text>
<text x="212.9" y="89.3" transform="rotate(-90 212.9 89.3)">ENC_B</text>
<text x="215.4" y="89.3" transform="rotate(-90 215.4 89.3)">ENC_A</text>
<text x="218" y="89.3" transform="rotate(-90 218 89.3)">GND</text>
<text x="220.5" y="89.3" transform="rotate(-90 220.5 89.3)">ENC_VCC</text>
<text x="50.1" y="90" transform="rotate(-90 50.1 90)">GND</text>
<text x="58.3" y="92.7">100nF</text>
<text x="78" y="92.7">DRV_EN</text>
<text x="79.9" y="90.2">PWM_B</text>
<text x="103.4" y="92.7">MOTOR_B</text>
<text x="152.3" y="92.2">MOTOR_B</text>
<text x="66.6" y="97.6" transform="rotate(-90 66.6 97.6)">GND</text>
<text x="82.4" y="100.3">IR2104STRPBF</text>
<text x="125.6" y="100.3">10kΩ</text>
<text x="153.5" y="101.6">10kΩ</text>
<text x="189.1" y="99.1">HX PZ2.54-1x4P ZZ</text>
<text x="224.7" y="99.1">HX PZ2.54-1x4P ZZ</text>
<text x="43.1" y="105.4">PWM_B</text>
<text x="43.1" y="108">PWM_A</text>
<text x="61.5" y="105.4">PWM_A</text>
<text x="76.7" y="105.4">GND</text>
<text x="43.1" y="110.5">DRV_EN</text>
<text x="43.1" y="113">GND</text>
<text x="61.5" y="113">PWM_B</text>
<text x="65.9" y="109.2">10kΩ</text>
<text x="76.7" y="113">GND</text>
<text x="152.3" y="108.7">MOTOR_B</text>
<text x="166.2" y="111.3">IRFZ44NPBF</text>
<text x="32.9" y="118.1">HX PZ2.54-1x4P ZZ</text>
<text x="65.9" y="116.9">10kΩ</text>
<text x="128.7" y="119.1">GND</text>
<text x="140.8" y="118.1">10Ω</text>
<text x="54.3" y="124.6">GND</text>
<text x="25.4" y="129">VDRV</text>
<text x="32.9" y="137.2">0Ω</text>
<text x="60.8" y="132.1">100uF</text>
<text x="153.5" y="134.6">10kΩ</text>
<text x="53.3" y="138.6">VDRV</text>
<text x="22.5" y="144.3">VMOTOR</text>
<text x="159.2" y="144.5">GND</text>
</g>
<g font-size="1.8">
<text x="14" y="51.1">2</text>
<text x="14" y="48.5">1</text>
<text x="16.1" y="52.3">GND</text>
<text x="16.1" y="49.8">VIN</text>
<text x="24.5" y="49.8">+VO</text>
<text x="29.2" y="48.5">3</text>
<text x="41.2" y="53.9" transform="rotate(-90 41.2 53.9)">1</text>
<text x="42.2" y="51.2" transform="rotate(-90 42.2 51.2)">1</text>
<text x="43.7" y="53.9" transform="rotate(-90 43.7 53.9)">2</text>
<text x="44.7" y="51.2" transform="rotate(-90 44.7 51.2)">2</text>
<text x="189.1" y="53.4">电机输出</text>
<text x="81.3" y="58.7">2</text>
<text x="83.4" y="57.4">VCC</text>
<text x="83.4" y="59.9">IN</text>
<text x="94" y="59.9">HO</text>
<text x="94.3" y="57.4">VB</text>
<text x="97.8" y="58.7">7</text>
<text x="97.8" y="56.1">8</text>
<text x="180.6" y="58.8" transform="rotate(-90 180.6 58.8)">1</text>
<text x="183.2" y="58.8" transform="rotate(-90 183.2 58.8)">2</text>
<text x="14" y="63.8">1</text>
<text x="16.1" y="65">1</text>
<text x="81.3" y="61.2">3</text>
<text x="81.3" y="63.8">4</text>
<text x="83.4" y="62.5">SD#</text>
<text x="83.4" y="65">COM</text>
<text x="94.3" y="65">LO</text>
<text x="94.3" y="62.5">VS</text>
<text x="97.8" y="63.8">5</text>
<text x="97.8" y="61.2">6</text>
<text x="16.1" y="67.6">2</text>
<text x="82.4" y="69.9">A侧</text>
<text x="85.4" y="69.9">半桥驱动</text>
<text x="210.7" y="82.6">A1 A0</text>
<text x="83.4" y="89.2">VCC</text>
<text x="94.3" y="89.2">VB</text>
<text x="97.8" y="87.9">8</text>
<text x="217" y="85.1">G</text>
<text x="81.3" y="90.4">2</text>
<text x="81.3" y="93">3</text>
<text x="81.3" y="95.5">4</text>
<text x="83.4" y="91.7">IN</text>
<text x="83.4" y="94.2">SD#</text>
<text x="94" y="91.7">HO</text>
<text x="94.3" y="94.2">VS</text>
<text x="97.8" y="95.5">5</text>
<text x="97.8" y="93">6</text>
<text x="97.8" y="90.4">7</text>
<text x="177.5" y="94.2" transform="rotate(-90 177.5 94.2)">4</text>
<text x="180.1" y="94.2" transform="rotate(-90 180.1 94.2)">3</text>
<text x="182.6" y="94.2" transform="rotate(-90 182.6 94.2)">2</text>
<text x="185.2" y="94.2" transform="rotate(-90 185.2 94.2)">1</text>
<text x="213.1" y="94.2" transform="rotate(-90 213.1 94.2)">4</text>
<text x="215.6" y="94.2" transform="rotate(-90 215.6 94.2)">3</text>
<text x="218.2" y="94.2" transform="rotate(-90 218.2 94.2)">2</text>
<text x="220.7" y="94.2" transform="rotate(-90 220.7 94.2)">1</text>
<text x="83.4" y="96.8">COM</text>
<text x="94.3" y="96.8">LO</text>
<text x="178.8" y="96.3" transform="rotate(-90 178.8 96.3)">4</text>
<text x="181.4" y="96.3" transform="rotate(-90 181.4 96.3)">3</text>
<text x="183.9" y="96.3" transform="rotate(-90 183.9 96.3)">2</text>
<text x="186.4" y="96.3" transform="rotate(-90 186.4 96.3)">1</text>
<text x="191.6" y="96.5">编码器接口</text>
<text x="214.4" y="96.3" transform="rotate(-90 214.4 96.3)">4</text>
<text x="216.9" y="96.3" transform="rotate(-90 216.9 96.3)">3</text>
<text x="219.5" y="96.3" transform="rotate(-90 219.5 96.3)">2</text>
<text x="222" y="96.3" transform="rotate(-90 222 96.3)">1</text>
<text x="227.2" y="96.5">编码器主控接口</text>
<text x="17.7" y="106.2">接</text>
<text x="19.4" y="106.2">ST</text>
<text x="21.7" y="106.2">M3</text>
<text x="24.2" y="106.2">2开</text>
<text x="27" y="106.2">发板：</text>
<text x="36" y="106.9">4</text>
<text x="38.1" y="105.7">4</text>
<text x="82.4" y="102.9">B侧</text>
<text x="85.4" y="102.9">半桥驱动</text>
<text x="17.7" y="108.2">1→G</text>
<text x="17.7" y="110.3">2→P</text>
<text x="17.7" y="112.3">3→P</text>
<text x="21.6" y="110.3">B12</text>
<text x="21.6" y="112.3">A6</text>
<text x="21.8" y="108.2">ND</text>
<text x="36" y="112">2</text>
<text x="36" y="109.5">3</text>
<text x="38.1" y="113.3">1</text>
<text x="38.1" y="110.7">2</text>
<text x="38.1" y="108.2">3</text>
<text x="17.7" y="114.3">4→P</text>
<text x="21.6" y="114.3">A7</text>
<text x="36" y="114.6">1</text>
<text x="32.9" y="120.7">主控控制接口</text>
</g>
</svg>
